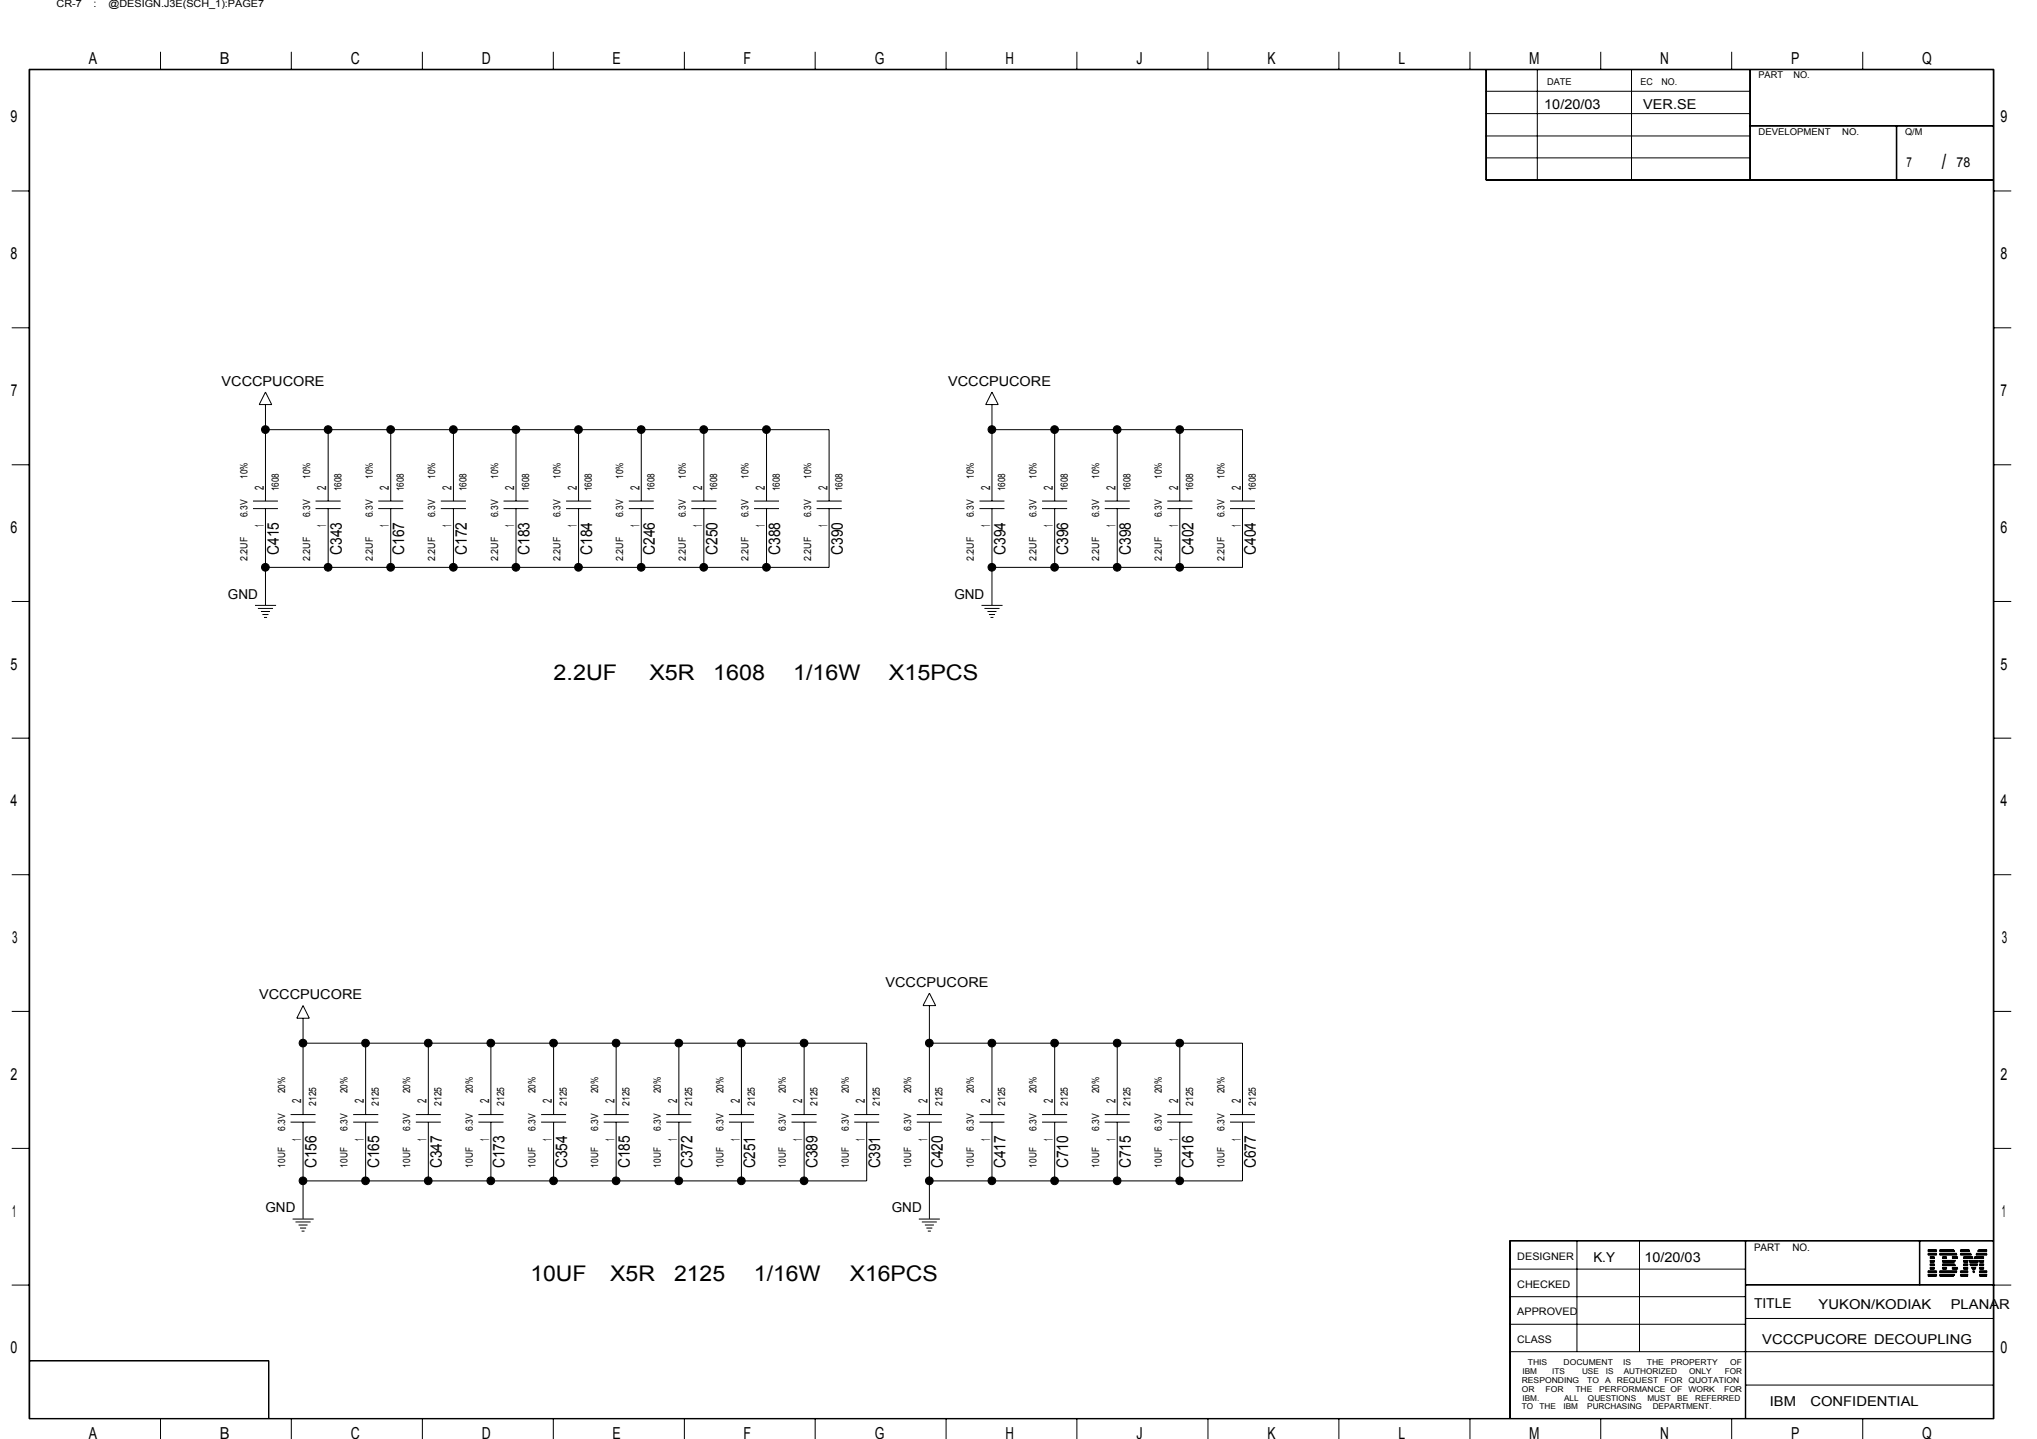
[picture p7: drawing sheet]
<svg xmlns="http://www.w3.org/2000/svg" width="297mm" height="210mm" viewBox="0 0 297 210" stroke-linecap="round" stroke-linejoin="round" font-family="sans-serif">
<g fill="none" stroke="#000" stroke-width=".15">
<path d="M4.2 10.1h286.6v196.9h-286.6zM4.3 10.2h286.4v196.7h-286.4zM23.4 7.6v2.5M42.5 7.6v2.5M61.6 7.6v2.5M80.7 7.6v2.5M99.8 7.6v2.5M118.9 7.6v2.5M138 7.6v2.5M157 7.6v2.5M176.1 7.6v2.5M195.2 7.6v2.5"/>
<path d="M214.4 7.6v2.5M216.7 10.1v16.2h74.1M216.7 19.8h38.5M216.7 16.6h38.5M216.7 13.3h38.5M216.7 10.1v16.2M224.2 10.1v16.2M233.4 7.6v2.5M237.9 10.1v16.2M252.5 7.6v2.5M255.2 10.1v16.2M255.2 18.4h35.6"/>
<path d="M255.2 18.3h35.6M271.6 7.6v2.5M276.5 18.4v7.9M276.6 18.4v7.9M1.7 27.9h2.5M216.7 26.2h74.1M216.7 23h38.5M290.8 27.9h2.5M1.7 47.8h2.5M38.7 57.2l.9 1.8h-1.8zM38.7 59v14.1M144.6 59v14.1"/>
<path d="M144.6 57.2l1 1.8h-1.9zM290.8 47.8h2.5M1.7 67.8h2.5M36.9 74.2h3.6M36.9 73.1h3.6M38.7 74.2v14M38.7 62.7h82.2v10.4M46 74.2h3.7M46 73.1h3.7M47.9 62.7v10.4M47.9 74.2v8.6M55.2 74.2h3.6"/>
<path d="M55.2 73.1h3.6M57 62.7v10.4M57 74.2v8.6M64.3 74.2h3.6M64.3 73.1h3.6M66.1 62.7v10.4M66.1 74.2v8.6M73.4 74.2h3.7M73.4 73.1h3.7M75.2 62.7v10.4M75.2 74.2v8.6M82.5 74.2h3.7"/>
<path d="M82.5 73.1h3.7M84.4 62.7v10.4M84.4 74.2v8.6M91.7 74.2h3.6M91.7 73.1h3.6M93.5 62.7v10.4M93.5 74.2v8.6M100.8 74.2h3.7M100.8 73.1h3.7M102.6 62.7v10.4M102.6 74.2v8.6M110 74.2h3.6"/>
<path d="M110 73.1h3.6M111.8 62.7v10.4M111.8 74.2v8.6M119.1 74.2h3.6M119.1 73.1h3.6M120.9 74.2v8.6h-82.2M142.8 74.2h3.7M142.8 73.1h3.7M144.6 74.2v14M144.6 62.7h36.6v10.4M152 74.2h3.6M152 73.1h3.6"/>
<path d="M153.8 62.7v10.4M153.8 74.2v8.6M161.1 74.2h3.6M161.1 73.1h3.6M162.9 62.7v10.4M162.9 74.2v8.6M170.2 74.2h3.7M170.2 73.1h3.7M172 62.7v10.4M172 74.2v8.6M179.4 74.2h3.6M179.4 73.1h3.6"/>
<path d="M181.2 74.2v8.6h-36.6M290.8 67.8h2.5M1.7 87.7h2.5M37.2 88.3h3.1M37.6 88.8h2.2M38.1 89.2h1.3M38.3 89.6h.9M38.5 90.1h.4M143.1 88.3h3.1M143.5 88.8h2.3M144 89.2h1.3M144.2 89.6h.9"/>
<path d="M144.4 90.1h.5M290.8 87.7h2.5M1.7 107.7h2.5M290.8 107.7h2.5M1.7 127.6h2.5M290.8 127.6h2.5M1.7 147.5h2.5M44.2 148.5v14.1M44.2 146.7l.9 1.8h-1.8zM44.2 152.2h82.2v10.4M53.3 152.2v10.4M62.5 152.2v10.4"/>
<path d="M71.6 152.2v10.4M80.7 152.2v10.4M89.8 152.2v10.4M99 152.2v10.4M108.1 152.2v10.4M117.3 152.2v10.4M135.5 146.7v15.9M135.5 144.9l.9 1.8h-1.8zM135.5 152.2h45.7v10.4M144.6 152.2v10.4M153.8 152.2v10.4M162.9 152.2v10.4"/>
<path d="M172 152.2v10.4M290.8 147.5h2.5M1.7 167.5h2.5M42.4 163.7h3.6M42.4 162.6h3.6M42.7 177.8h3M43.1 178.2h2.2M43.5 178.7h1.3M43.7 179.1h.9M44 179.6h.4M44.2 163.7v14M51.5 163.7h3.7"/>
<path d="M51.5 162.6h3.7M53.3 163.7v8.6M60.6 163.7h3.7M60.6 162.6h3.7M62.5 163.7v8.6M69.8 163.7h3.6M69.8 162.6h3.6M71.6 163.7v8.6M78.9 163.7h3.6M78.9 162.6h3.6M80.7 163.7v8.6M88 163.7h3.7"/>
<path d="M88 162.6h3.7M89.8 163.7v8.6M97.2 163.7h3.6M97.2 162.6h3.6M99 163.7v8.6M106.3 163.7h3.7M106.3 162.6h3.7M108.1 163.7v8.6M115.4 163.7h3.7M115.4 162.6h3.7M117.3 163.7v8.6M124.6 163.7h3.6"/>
<path d="M124.6 162.6h3.6M126.4 163.7v8.6h-82.2M133.7 163.7h3.6M133.7 162.6h3.6M134 177.8h3.1M134.4 178.2h2.2M134.9 178.7h1.3M135.1 179.1h.9M135.3 179.6h.4M135.5 163.7v14M142.8 163.7h3.7M142.8 162.6h3.7"/>
<path d="M144.6 163.7v8.6M152 163.7h3.6M152 162.6h3.6M153.8 163.7v8.6M161.1 163.7h3.6M161.1 162.6h3.6M162.9 163.7v8.6M170.2 163.7h3.7M170.2 162.6h3.7M172 163.7v8.6M179.4 163.7h3.6M179.4 162.6h3.6"/>
<path d="M181.2 163.7v8.6h-45.7M290.8 167.5h2.5M1.7 187.5h2.5M4.2 198.5h35v8.4M4.2 198.5h35M39.2 198.5v8.4M220.2 185.1h34.3M220.2 181h70.6M220.2 197.2h70.6M220.2 193.2h34.3M220.2 189.1h34.3M220.2 181v25.9"/>
<path d="M230 181v16.2M239.1 181v16.2M254.5 181v25.9M254.5 192.3h36.3M254.5 187.4h36.3M254.5 187.5h38.8M254.6 181v25.9M279.9 181v6.5M280 181v6.5M281.1 182.3l1.3 .1zM281.1 182.4l1.3 .1zM281.1 182.5l1.3 .1z"/>
<path d="M281.1 182.8l1.3 .1zM281.1 182.9l1.3 .1zM281.1 183l1.3 .1zM281.1 185.4h1.3zM281.1 185.5h1.3v.1h-1.3zM281.1 185.9h1.3v.1h-1.3zM281.1 186.1h1.3zM281.1 185.6h1.3M281.1 186h1.3M281.4 183.3l.7 .1zM281.4 183.5h.7zM281.4 183.6h.7z"/>
<path d="M281.4 183.9h.7zM281.4 184h.7zM281.4 184.1h.7zM281.4 184.4h.7zM281.4 184.5h.7zM281.4 184.6h.7zM281.4 184.9h.7zM281.4 185h.7zM281.4 185.1h.7zM282.8 182.3l2.1 .1zM282.8 186.1h2.1zM282.8 182.4l2.2 .1z"/>
<path d="M282.8 182.5l2.2 .1zM282.8 182.8l2.5 .1zM282.8 182.9l2.5 .1zM282.8 183l2.6 .1zM282.8 185.4h2.6zM282.8 185.6h2.5v-.1h-2.5v.1h2.5h-2.5M282.8 186h2.2v-.1h-2.2v.1h2.2h-2.2M283.2 184.1h1.8zM283.2 184.4h1.8zM283.2 183.9h2zM283.2 184.6h2zM283.2 183.3l.7 .1z"/>
<path d="M283.2 183.5h.7zM283.2 183.6h.7zM283.2 184h1.9zM283.2 184.5h1.9zM283.2 184.9h.7zM283.2 185h.7zM283.2 185.1h.7zM284.7 183.3l.8 .1zM284.7 183.5h.8zM284.7 185h.8zM284.7 185.1h.8zM284.7 183.6h.7z"/>
<path d="M284.7 184.9h.7zM285.9 185.4h1.1zM285.9 185.5h1.1v.1h-1.1zM285.9 185.9h1.1v.1h-1.1zM285.9 186.1h1.1zM285.9 182.3l1.3 .1zM285.9 182.4l1.3 .1zM285.9 182.5l1.3 .1zM285.9 182.8l1.5 .1zM285.9 182.9l1.5 .1zM285.9 183l1.6 .1zM285.9 185.6h1.1"/>
<path d="M285.9 186h1.1M286.3 183.9h.7zM286.3 184h.7zM286.3 184.1h.7zM286.3 184.4h.7zM286.3 184.5h.7zM286.3 184.6h.7zM286.3 184.9h.7zM286.3 185h.7zM286.3 185.1h.7zM286.3 183.6h1.4zM286.3 183.5h1.4z"/>
<path d="M286.3 183.3l1.4 .1zM287.1 183.9h1.4zM287.1 184h1.4zM287.2 184.1h1.3zM287.2 184.4h1.2zM287.3 184.5h1zM287.3 184.6h1zM287.5 184.9h.6zM287.5 185h.6zM287.6 185.1h.5zM287.7 185.4h.2zM287.7 185.5h.2v.1h-.2z"/>
<path d="M287.7 185.6h.2zM287.9 183.6h1.4zM287.9 183.3l1.4 .1zM287.9 183.5h1.4zM288.1 183l1.6 .1zM288.2 182.8l1.5 .1zM288.2 182.9l1.5 .1zM288.4 182.4l1.3 .1zM288.4 182.5l1.3 .1zM288.5 182.3l1.2 .1zM288.6 185.4h1.1zM288.6 185.5h1.1v.1h-1.1z"/>
<path d="M288.6 185.9h1.1v.1h-1.1zM288.6 186.1h1.1zM288.6 183.9h.7zM288.6 184h.7zM288.6 184.1h.7zM288.6 184.4h.7zM288.6 184.5h.7zM288.6 184.6h.7zM288.6 184.9h.7zM288.6 185h.7zM288.6 185.1h.7zM288.6 185.6h1.1"/>
<path d="M288.6 186h1.1M290.8 181h-70.6v25.9M23.4 206.9v3M42.5 206.9v3M61.6 206.9v3M80.7 206.9v3M99.8 206.9v3M118.9 206.9v3M138 206.9v3M157 206.9v3M176.1 206.9v3M195.2 206.9v3"/>
<path d="M214.4 206.9v3M233.4 206.9v3M252.5 206.9v3M254.5 202h36.3M271.6 206.9v3"/>
</g>
<g fill="#000" stroke="#000" stroke-width=".15">
<circle cx="38.7" cy="62.7" r=".57"/>
<circle cx="47.8" cy="62.7" r=".57"/>
<circle cx="57" cy="62.7" r=".57"/>
<circle cx="66.1" cy="62.7" r=".57"/>
<circle cx="75.2" cy="62.7" r=".57"/>
<circle cx="84.4" cy="62.7" r=".57"/>
<circle cx="93.5" cy="62.7" r=".57"/>
<circle cx="102.6" cy="62.7" r=".57"/>
<circle cx="111.8" cy="62.7" r=".57"/>
<circle cx="144.6" cy="62.7" r=".57"/>
<circle cx="153.8" cy="62.7" r=".57"/>
<circle cx="162.9" cy="62.7" r=".57"/>
<circle cx="172" cy="62.7" r=".57"/>
<circle cx="38.7" cy="82.7" r=".57"/>
<circle cx="47.8" cy="82.7" r=".57"/>
<circle cx="57" cy="82.7" r=".57"/>
<circle cx="66.1" cy="82.7" r=".57"/>
<circle cx="75.2" cy="82.7" r=".57"/>
<circle cx="84.4" cy="82.7" r=".57"/>
<circle cx="93.5" cy="82.7" r=".57"/>
<circle cx="102.6" cy="82.7" r=".57"/>
<circle cx="111.8" cy="82.7" r=".57"/>
<circle cx="144.6" cy="82.7" r=".57"/>
<circle cx="153.8" cy="82.7" r=".57"/>
<circle cx="162.9" cy="82.7" r=".57"/>
<circle cx="172" cy="82.7" r=".57"/>
<circle cx="44.2" cy="152.2" r=".57"/>
<circle cx="53.3" cy="152.2" r=".57"/>
<circle cx="62.4" cy="152.2" r=".57"/>
<circle cx="71.6" cy="152.2" r=".57"/>
<circle cx="80.7" cy="152.2" r=".57"/>
<circle cx="89.8" cy="152.2" r=".57"/>
<circle cx="99" cy="152.2" r=".57"/>
<circle cx="108.1" cy="152.2" r=".57"/>
<circle cx="117.2" cy="152.2" r=".57"/>
<circle cx="135.5" cy="152.2" r=".57"/>
<circle cx="144.6" cy="152.2" r=".57"/>
<circle cx="153.8" cy="152.2" r=".57"/>
<circle cx="162.9" cy="152.2" r=".57"/>
<circle cx="172" cy="152.2" r=".57"/>
<circle cx="44.2" cy="172.2" r=".57"/>
<circle cx="53.3" cy="172.2" r=".57"/>
<circle cx="62.4" cy="172.2" r=".57"/>
<circle cx="71.6" cy="172.2" r=".57"/>
<circle cx="80.7" cy="172.2" r=".57"/>
<circle cx="89.8" cy="172.2" r=".57"/>
<circle cx="99" cy="172.2" r=".57"/>
<circle cx="108.1" cy="172.2" r=".57"/>
<circle cx="117.2" cy="172.2" r=".57"/>
<circle cx="135.5" cy="172.2" r=".57"/>
<circle cx="144.6" cy="172.2" r=".57"/>
<circle cx="153.8" cy="172.2" r=".57"/>
<circle cx="162.9" cy="172.2" r=".57"/>
<circle cx="172" cy="172.2" r=".57"/>
</g>
<g font-size="3.1">
<text x="283.2" y="24.6">/</text>
<text x="80.7" y="99.2">2.2UF</text>
<text x="94.7" y="99.2">X5R</text>
<text x="104" y="99.2">1608</text>
<text x="115.6" y="99.2">1/16W</text>
<text x="129.6" y="99.2">X15PCS</text>
<text x="77.3" y="186.9">10UF</text>
<text x="89" y="186.9">X5R</text>
<text x="98.3" y="186.9">2125</text>
<text x="109.9" y="186.9">1/16W</text>
<text x="123.9" y="186.9">X16PCS</text>
</g>
<g font-size="2.4">
<text x="13" y="9.4">A</text>
<text x="32" y="9.4">B</text>
<text x="51.2" y="9.4">C</text>
<text x="70.2" y="9.4">D</text>
<text x="89.3" y="9.4">E</text>
<text x="108.4" y="9.4">F</text>
<text x="127.5" y="9.4">G</text>
<text x="146.6" y="9.4">H</text>
<text x="165.7" y="9.4">J</text>
<text x="184.8" y="9.4">K</text>
<text x="203.9" y="9.4">L</text>
<text x="223" y="9.4">M</text>
<text x="242.1" y="9.4">N</text>
<text x="261.2" y="9.4">P</text>
<text x="280.3" y="9.4">Q</text>
<text x="1.5" y="17.9">9</text>
<text x="291.7" y="17.9">9</text>
<text x="1.5" y="37.8">8</text>
<text x="291.7" y="37.8">8</text>
<text x="1.6" y="57.8">7</text>
<text x="291.7" y="57.8">7</text>
<text x="1.5" y="77.7">6</text>
<text x="291.7" y="77.7">6</text>
<text x="1.5" y="97.7">5</text>
<text x="291.7" y="97.7">5</text>
<text x="1.5" y="117.6">4</text>
<text x="291.7" y="117.6">4</text>
<text x="1.8" y="137.5">3</text>
<text x="291.9" y="137.5">3</text>
<text x="1.5" y="157.5">2</text>
<text x="291.7" y="157.5">2</text>
<text x="1.8" y="177.5">1</text>
<text x="291.9" y="177.5">1</text>
<text x="1.5" y="197.4">0</text>
<text x="291.7" y="197.4">0</text>
<text x="13" y="209.9">A</text>
<text x="32" y="209.9">B</text>
<text x="51.2" y="209.9">C</text>
<text x="70.2" y="209.9">D</text>
<text x="89.3" y="209.9">E</text>
<text x="108.4" y="209.9">F</text>
<text x="127.5" y="209.9">G</text>
<text x="146.6" y="209.9">H</text>
<text x="165.7" y="209.9">J</text>
<text x="184.8" y="209.9">K</text>
<text x="203.9" y="209.9">L</text>
<text x="223" y="209.9">M</text>
<text x="242.1" y="209.9">N</text>
<text x="261.2" y="209.9">P</text>
<text x="280.3" y="209.9">Q</text>
</g>
<g font-size="2.3">
<text x="40.7" y="80.9" transform="rotate(-90 40.7 80.9)">C415</text>
<text x="49.8" y="80.9" transform="rotate(-90 49.8 80.9)">C343</text>
<text x="58.9" y="80.9" transform="rotate(-90 58.9 80.9)">C167</text>
<text x="68.1" y="80.9" transform="rotate(-90 68.1 80.9)">C172</text>
<text x="77.2" y="80.9" transform="rotate(-90 77.2 80.9)">C183</text>
<text x="86.4" y="80.9" transform="rotate(-90 86.4 80.9)">C184</text>
<text x="95.5" y="80.9" transform="rotate(-90 95.5 80.9)">C246</text>
<text x="104.6" y="80.9" transform="rotate(-90 104.6 80.9)">C250</text>
<text x="113.7" y="80.9" transform="rotate(-90 113.7 80.9)">C388</text>
<text x="122.9" y="80.9" transform="rotate(-90 122.9 80.9)">C390</text>
<text x="146.6" y="80.9" transform="rotate(-90 146.6 80.9)">C394</text>
<text x="155.8" y="80.9" transform="rotate(-90 155.8 80.9)">C396</text>
<text x="164.9" y="80.9" transform="rotate(-90 164.9 80.9)">C398</text>
<text x="174" y="80.9" transform="rotate(-90 174 80.9)">C402</text>
<text x="183.2" y="80.9" transform="rotate(-90 183.2 80.9)">C404</text>
<text x="46.2" y="170.4" transform="rotate(-90 46.2 170.4)">C156</text>
<text x="55.3" y="170.4" transform="rotate(-90 55.3 170.4)">C165</text>
<text x="64.4" y="170.4" transform="rotate(-90 64.4 170.4)">C347</text>
<text x="73.6" y="170.4" transform="rotate(-90 73.6 170.4)">C173</text>
<text x="82.7" y="170.4" transform="rotate(-90 82.7 170.4)">C354</text>
<text x="91.8" y="170.4" transform="rotate(-90 91.8 170.4)">C185</text>
<text x="101" y="170.4" transform="rotate(-90 101 170.4)">C372</text>
<text x="110.1" y="170.4" transform="rotate(-90 110.1 170.4)">C251</text>
<text x="119.2" y="170.4" transform="rotate(-90 119.2 170.4)">C389</text>
<text x="128.4" y="170.4" transform="rotate(-90 128.4 170.4)">C391</text>
<text x="137.5" y="170.4" transform="rotate(-90 137.5 170.4)">C420</text>
<text x="146.6" y="170.4" transform="rotate(-90 146.6 170.4)">C417</text>
<text x="155.8" y="170.4" transform="rotate(-90 155.8 170.4)">C710</text>
<text x="164.9" y="170.4" transform="rotate(-90 164.9 170.4)">C715</text>
<text x="174" y="170.4" transform="rotate(-90 174 170.4)">C416</text>
<text x="183.2" y="170.4" transform="rotate(-90 183.2 170.4)">C677</text>
</g>
<g font-size="2">
<text x="225.2" y="15.9">10/20/03</text>
<text x="239.6" y="15.9">VER.SE</text>
<text x="278" y="24.3">7</text>
<text x="285.3" y="24.3">78</text>
<text x="32.3" y="56.3">VCCCPUCORE</text>
<text x="138.3" y="56.3">VCCCPUCORE</text>
<text x="33.2" y="87.3">GND</text>
<text x="139.2" y="87.3">GND</text>
<text x="129.1" y="143.9">VCCCPUCORE</text>
<text x="37.8" y="145.8">VCCCPUCORE</text>
<text x="38.7" y="176.8">GND</text>
<text x="130" y="176.8">GND</text>
<text x="232.3" y="184.1">K.Y</text>
<text x="239.8" y="184.1">10/20/03</text>
<text x="255.8" y="190.8">TITLE</text>
<text x="265.2" y="190.9">YUKON/KODIAK</text>
<text x="284.5" y="190.9">PLANAR</text>
<text x="257" y="196">VCCCPUCORE DECOUPLING</text>
<text x="258.1" y="205.1">IBM</text>
<text x="264" y="205.1">CONFIDENTIAL</text>
</g>
<g font-size="1.8">
<text x="38.5" y="71.4" transform="rotate(-90 38.5 71.4)">2</text>
<text x="47.6" y="71.4" transform="rotate(-90 47.6 71.4)">2</text>
<text x="56.7" y="71.4" transform="rotate(-90 56.7 71.4)">2</text>
<text x="65.8" y="71.4" transform="rotate(-90 65.8 71.4)">2</text>
<text x="75" y="71.4" transform="rotate(-90 75 71.4)">2</text>
<text x="84.1" y="71.4" transform="rotate(-90 84.1 71.4)">2</text>
<text x="93.3" y="71.4" transform="rotate(-90 93.3 71.4)">2</text>
<text x="102.4" y="71.4" transform="rotate(-90 102.4 71.4)">2</text>
<text x="111.5" y="71.4" transform="rotate(-90 111.5 71.4)">2</text>
<text x="120.6" y="71.4" transform="rotate(-90 120.6 71.4)">2</text>
<text x="144.4" y="71.4" transform="rotate(-90 144.4 71.4)">2</text>
<text x="153.5" y="71.4" transform="rotate(-90 153.5 71.4)">2</text>
<text x="162.7" y="71.4" transform="rotate(-90 162.7 71.4)">2</text>
<text x="171.8" y="71.4" transform="rotate(-90 171.8 71.4)">2</text>
<text x="180.9" y="71.4" transform="rotate(-90 180.9 71.4)">2</text>
<text x="38.5" y="76.9" transform="rotate(-90 38.5 76.9)">1</text>
<text x="47.6" y="76.9" transform="rotate(-90 47.6 76.9)">1</text>
<text x="56.7" y="76.9" transform="rotate(-90 56.7 76.9)">1</text>
<text x="65.8" y="76.9" transform="rotate(-90 65.8 76.9)">1</text>
<text x="75" y="76.9" transform="rotate(-90 75 76.9)">1</text>
<text x="84.1" y="76.9" transform="rotate(-90 84.1 76.9)">1</text>
<text x="93.3" y="76.9" transform="rotate(-90 93.3 76.9)">1</text>
<text x="102.4" y="76.9" transform="rotate(-90 102.4 76.9)">1</text>
<text x="111.5" y="76.9" transform="rotate(-90 111.5 76.9)">1</text>
<text x="120.6" y="76.9" transform="rotate(-90 120.6 76.9)">1</text>
<text x="144.4" y="76.9" transform="rotate(-90 144.4 76.9)">1</text>
<text x="153.5" y="76.9" transform="rotate(-90 153.5 76.9)">1</text>
<text x="162.7" y="76.9" transform="rotate(-90 162.7 76.9)">1</text>
<text x="171.8" y="76.9" transform="rotate(-90 171.8 76.9)">1</text>
<text x="180.9" y="76.9" transform="rotate(-90 180.9 76.9)">1</text>
<text x="43.9" y="160.9" transform="rotate(-90 43.9 160.9)">2</text>
<text x="53.1" y="160.9" transform="rotate(-90 53.1 160.9)">2</text>
<text x="62.2" y="160.9" transform="rotate(-90 62.2 160.9)">2</text>
<text x="71.3" y="160.9" transform="rotate(-90 71.3 160.9)">2</text>
<text x="80.5" y="160.9" transform="rotate(-90 80.5 160.9)">2</text>
<text x="89.6" y="160.9" transform="rotate(-90 89.6 160.9)">2</text>
<text x="98.7" y="160.9" transform="rotate(-90 98.7 160.9)">2</text>
<text x="107.9" y="160.9" transform="rotate(-90 107.9 160.9)">2</text>
<text x="117" y="160.9" transform="rotate(-90 117 160.9)">2</text>
<text x="126.1" y="160.9" transform="rotate(-90 126.1 160.9)">2</text>
<text x="135.3" y="160.9" transform="rotate(-90 135.3 160.9)">2</text>
<text x="144.4" y="160.9" transform="rotate(-90 144.4 160.9)">2</text>
<text x="153.5" y="160.9" transform="rotate(-90 153.5 160.9)">2</text>
<text x="162.7" y="160.9" transform="rotate(-90 162.7 160.9)">2</text>
<text x="171.8" y="160.9" transform="rotate(-90 171.8 160.9)">2</text>
<text x="180.9" y="160.9" transform="rotate(-90 180.9 160.9)">2</text>
<text x="43.9" y="166.4" transform="rotate(-90 43.9 166.4)">1</text>
<text x="53.1" y="166.4" transform="rotate(-90 53.1 166.4)">1</text>
<text x="62.2" y="166.4" transform="rotate(-90 62.2 166.4)">1</text>
<text x="71.3" y="166.4" transform="rotate(-90 71.3 166.4)">1</text>
<text x="80.5" y="166.4" transform="rotate(-90 80.5 166.4)">1</text>
<text x="89.6" y="166.4" transform="rotate(-90 89.6 166.4)">1</text>
<text x="98.7" y="166.4" transform="rotate(-90 98.7 166.4)">1</text>
<text x="107.9" y="166.4" transform="rotate(-90 107.9 166.4)">1</text>
<text x="117" y="166.4" transform="rotate(-90 117 166.4)">1</text>
<text x="126.1" y="166.4" transform="rotate(-90 126.1 166.4)">1</text>
<text x="135.3" y="166.4" transform="rotate(-90 135.3 166.4)">1</text>
<text x="144.4" y="166.4" transform="rotate(-90 144.4 166.4)">1</text>
<text x="153.5" y="166.4" transform="rotate(-90 153.5 166.4)">1</text>
<text x="162.7" y="166.4" transform="rotate(-90 162.7 166.4)">1</text>
<text x="171.8" y="166.4" transform="rotate(-90 171.8 166.4)">1</text>
<text x="180.9" y="166.4" transform="rotate(-90 180.9 166.4)">1</text>
</g>
<g font-size="1.5">
<text x="8.3" y="1">CR-7</text>
<text x="13.6" y="1">:</text>
<text x="15.8" y="1">@DESIGN.J3E(SCH_1):PAGE7</text>
<text x="36.1" y="69.9" transform="rotate(-90 36.1 69.9)">10%</text>
<text x="40.6" y="71.7" transform="rotate(-90 40.6 71.7)">1608</text>
<text x="45.2" y="69.9" transform="rotate(-90 45.2 69.9)">10%</text>
<text x="49.8" y="71.7" transform="rotate(-90 49.8 71.7)">1608</text>
<text x="54.4" y="69.9" transform="rotate(-90 54.4 69.9)">10%</text>
<text x="58.9" y="71.7" transform="rotate(-90 58.9 71.7)">1608</text>
<text x="63.5" y="69.9" transform="rotate(-90 63.5 69.9)">10%</text>
<text x="68" y="71.7" transform="rotate(-90 68 71.7)">1608</text>
<text x="72.6" y="69.9" transform="rotate(-90 72.6 69.9)">10%</text>
<text x="77.2" y="71.7" transform="rotate(-90 77.2 71.7)">1608</text>
<text x="81.7" y="69.9" transform="rotate(-90 81.7 69.9)">10%</text>
<text x="86.3" y="71.7" transform="rotate(-90 86.3 71.7)">1608</text>
<text x="90.9" y="69.9" transform="rotate(-90 90.9 69.9)">10%</text>
<text x="95.4" y="71.7" transform="rotate(-90 95.4 71.7)">1608</text>
<text x="100" y="69.9" transform="rotate(-90 100 69.9)">10%</text>
<text x="104.6" y="71.7" transform="rotate(-90 104.6 71.7)">1608</text>
<text x="109.1" y="69.9" transform="rotate(-90 109.1 69.9)">10%</text>
<text x="113.7" y="71.7" transform="rotate(-90 113.7 71.7)">1608</text>
<text x="118.3" y="69.9" transform="rotate(-90 118.3 69.9)">10%</text>
<text x="122.8" y="71.7" transform="rotate(-90 122.8 71.7)">1608</text>
<text x="142" y="69.9" transform="rotate(-90 142 69.9)">10%</text>
<text x="146.6" y="71.7" transform="rotate(-90 146.6 71.7)">1608</text>
<text x="151.1" y="69.9" transform="rotate(-90 151.1 69.9)">10%</text>
<text x="155.7" y="71.7" transform="rotate(-90 155.7 71.7)">1608</text>
<text x="160.3" y="69.9" transform="rotate(-90 160.3 69.9)">10%</text>
<text x="164.8" y="71.7" transform="rotate(-90 164.8 71.7)">1608</text>
<text x="169.4" y="69.9" transform="rotate(-90 169.4 69.9)">10%</text>
<text x="174" y="71.7" transform="rotate(-90 174 71.7)">1608</text>
<text x="178.5" y="69.9" transform="rotate(-90 178.5 69.9)">10%</text>
<text x="183.1" y="71.7" transform="rotate(-90 183.1 71.7)">1608</text>
<text x="36.1" y="75.5" transform="rotate(-90 36.1 75.5)">6.3V</text>
<text x="45.2" y="75.5" transform="rotate(-90 45.2 75.5)">6.3V</text>
<text x="54.4" y="75.5" transform="rotate(-90 54.4 75.5)">6.3V</text>
<text x="63.5" y="75.5" transform="rotate(-90 63.5 75.5)">6.3V</text>
<text x="72.6" y="75.5" transform="rotate(-90 72.6 75.5)">6.3V</text>
<text x="81.7" y="75.5" transform="rotate(-90 81.7 75.5)">6.3V</text>
<text x="90.9" y="75.5" transform="rotate(-90 90.9 75.5)">6.3V</text>
<text x="100" y="75.5" transform="rotate(-90 100 75.5)">6.3V</text>
<text x="109.1" y="75.5" transform="rotate(-90 109.1 75.5)">6.3V</text>
<text x="118.3" y="75.5" transform="rotate(-90 118.3 75.5)">6.3V</text>
<text x="142" y="75.5" transform="rotate(-90 142 75.5)">6.3V</text>
<text x="151.1" y="75.5" transform="rotate(-90 151.1 75.5)">6.3V</text>
<text x="160.3" y="75.5" transform="rotate(-90 160.3 75.5)">6.3V</text>
<text x="169.4" y="75.5" transform="rotate(-90 169.4 75.5)">6.3V</text>
<text x="178.5" y="75.5" transform="rotate(-90 178.5 75.5)">6.3V</text>
<text x="36.1" y="81.9" transform="rotate(-90 36.1 81.9)">2.2UF</text>
<text x="45.2" y="81.9" transform="rotate(-90 45.2 81.9)">2.2UF</text>
<text x="54.4" y="81.9" transform="rotate(-90 54.4 81.9)">2.2UF</text>
<text x="63.5" y="81.9" transform="rotate(-90 63.5 81.9)">2.2UF</text>
<text x="72.6" y="81.9" transform="rotate(-90 72.6 81.9)">2.2UF</text>
<text x="81.7" y="81.9" transform="rotate(-90 81.7 81.9)">2.2UF</text>
<text x="90.9" y="81.9" transform="rotate(-90 90.9 81.9)">2.2UF</text>
<text x="100" y="81.9" transform="rotate(-90 100 81.9)">2.2UF</text>
<text x="109.1" y="81.9" transform="rotate(-90 109.1 81.9)">2.2UF</text>
<text x="118.3" y="81.9" transform="rotate(-90 118.3 81.9)">2.2UF</text>
<text x="142" y="81.9" transform="rotate(-90 142 81.9)">2.2UF</text>
<text x="151.1" y="81.9" transform="rotate(-90 151.1 81.9)">2.2UF</text>
<text x="160.3" y="81.9" transform="rotate(-90 160.3 81.9)">2.2UF</text>
<text x="169.4" y="81.9" transform="rotate(-90 169.4 81.9)">2.2UF</text>
<text x="178.5" y="81.9" transform="rotate(-90 178.5 81.9)">2.2UF</text>
<text x="41.6" y="159.5" transform="rotate(-90 41.6 159.5)">20%</text>
<text x="46.1" y="161.3" transform="rotate(-90 46.1 161.3)">2125</text>
<text x="50.7" y="159.5" transform="rotate(-90 50.7 159.5)">20%</text>
<text x="55.3" y="161.3" transform="rotate(-90 55.3 161.3)">2125</text>
<text x="59.8" y="159.5" transform="rotate(-90 59.8 159.5)">20%</text>
<text x="64.4" y="161.3" transform="rotate(-90 64.4 161.3)">2125</text>
<text x="69" y="159.5" transform="rotate(-90 69 159.5)">20%</text>
<text x="73.5" y="161.3" transform="rotate(-90 73.5 161.3)">2125</text>
<text x="78.1" y="159.5" transform="rotate(-90 78.1 159.5)">20%</text>
<text x="82.7" y="161.3" transform="rotate(-90 82.7 161.3)">2125</text>
<text x="87.2" y="159.5" transform="rotate(-90 87.2 159.5)">20%</text>
<text x="91.8" y="161.3" transform="rotate(-90 91.8 161.3)">2125</text>
<text x="96.3" y="159.5" transform="rotate(-90 96.3 159.5)">20%</text>
<text x="100.9" y="161.3" transform="rotate(-90 100.9 161.3)">2125</text>
<text x="105.5" y="159.5" transform="rotate(-90 105.5 159.5)">20%</text>
<text x="110.1" y="161.3" transform="rotate(-90 110.1 161.3)">2125</text>
<text x="114.6" y="159.5" transform="rotate(-90 114.6 159.5)">20%</text>
<text x="119.2" y="161.3" transform="rotate(-90 119.2 161.3)">2125</text>
<text x="123.8" y="159.5" transform="rotate(-90 123.8 159.5)">20%</text>
<text x="128.3" y="161.3" transform="rotate(-90 128.3 161.3)">2125</text>
<text x="132.9" y="159.5" transform="rotate(-90 132.9 159.5)">20%</text>
<text x="137.5" y="161.3" transform="rotate(-90 137.5 161.3)">2125</text>
<text x="142" y="159.5" transform="rotate(-90 142 159.5)">20%</text>
<text x="146.6" y="161.3" transform="rotate(-90 146.6 161.3)">2125</text>
<text x="151.1" y="159.5" transform="rotate(-90 151.1 159.5)">20%</text>
<text x="155.7" y="161.3" transform="rotate(-90 155.7 161.3)">2125</text>
<text x="160.3" y="159.5" transform="rotate(-90 160.3 159.5)">20%</text>
<text x="164.8" y="161.3" transform="rotate(-90 164.8 161.3)">2125</text>
<text x="169.4" y="159.5" transform="rotate(-90 169.4 159.5)">20%</text>
<text x="174" y="161.3" transform="rotate(-90 174 161.3)">2125</text>
<text x="178.5" y="159.5" transform="rotate(-90 178.5 159.5)">20%</text>
<text x="183.1" y="161.3" transform="rotate(-90 183.1 161.3)">2125</text>
<text x="41.6" y="165" transform="rotate(-90 41.6 165)">6.3V</text>
<text x="50.7" y="165" transform="rotate(-90 50.7 165)">6.3V</text>
<text x="59.8" y="165" transform="rotate(-90 59.8 165)">6.3V</text>
<text x="69" y="165" transform="rotate(-90 69 165)">6.3V</text>
<text x="78.1" y="165" transform="rotate(-90 78.1 165)">6.3V</text>
<text x="87.2" y="165" transform="rotate(-90 87.2 165)">6.3V</text>
<text x="96.3" y="165" transform="rotate(-90 96.3 165)">6.3V</text>
<text x="105.5" y="165" transform="rotate(-90 105.5 165)">6.3V</text>
<text x="114.6" y="165" transform="rotate(-90 114.6 165)">6.3V</text>
<text x="123.8" y="165" transform="rotate(-90 123.8 165)">6.3V</text>
<text x="132.9" y="165" transform="rotate(-90 132.9 165)">6.3V</text>
<text x="142" y="165" transform="rotate(-90 142 165)">6.3V</text>
<text x="151.1" y="165" transform="rotate(-90 151.1 165)">6.3V</text>
<text x="160.3" y="165" transform="rotate(-90 160.3 165)">6.3V</text>
<text x="169.4" y="165" transform="rotate(-90 169.4 165)">6.3V</text>
<text x="178.5" y="165" transform="rotate(-90 178.5 165)">6.3V</text>
<text x="41.6" y="170.3" transform="rotate(-90 41.6 170.3)">10UF</text>
<text x="50.7" y="170.3" transform="rotate(-90 50.7 170.3)">10UF</text>
<text x="59.8" y="170.3" transform="rotate(-90 59.8 170.3)">10UF</text>
<text x="69" y="170.3" transform="rotate(-90 69 170.3)">10UF</text>
<text x="78.1" y="170.3" transform="rotate(-90 78.1 170.3)">10UF</text>
<text x="87.2" y="170.3" transform="rotate(-90 87.2 170.3)">10UF</text>
<text x="96.3" y="170.3" transform="rotate(-90 96.3 170.3)">10UF</text>
<text x="105.5" y="170.3" transform="rotate(-90 105.5 170.3)">10UF</text>
<text x="114.6" y="170.3" transform="rotate(-90 114.6 170.3)">10UF</text>
<text x="123.8" y="170.3" transform="rotate(-90 123.8 170.3)">10UF</text>
<text x="132.9" y="170.3" transform="rotate(-90 132.9 170.3)">10UF</text>
<text x="142" y="170.3" transform="rotate(-90 142 170.3)">10UF</text>
<text x="151.1" y="170.3" transform="rotate(-90 151.1 170.3)">10UF</text>
<text x="160.3" y="170.3" transform="rotate(-90 160.3 170.3)">10UF</text>
<text x="169.4" y="170.3" transform="rotate(-90 169.4 170.3)">10UF</text>
<text x="178.5" y="170.3" transform="rotate(-90 178.5 170.3)">10UF</text>
<text x="221.3" y="183.8">DESIGNER</text>
<text x="255.8" y="182.5">PART</text>
<text x="261.4" y="182.5">NO.</text>
<text x="221.3" y="191.9">APPROVED</text>
<text x="221.3" y="187.8">CHECKED</text>
<text x="221.3" y="195.9">CLASS</text>
</g>
<g font-size="1.4">
<text x="256.4" y="11.4">PART</text>
<text x="261.5" y="11.4">NO.</text>
<text x="225.6" y="12.4">DATE</text>
<text x="239.2" y="12.4">EC</text>
<text x="242.3" y="12.4">NO.</text>
<text x="256.4" y="19.7">DEVELOPMENT</text>
<text x="268.6" y="19.7">NO.</text>
<text x="277.8" y="19.7">Q/M</text>
</g>
<g font-size="1.2">
<text x="221.9" y="203">OR</text>
<text x="221.9" y="201.7">RESPONDING</text>
<text x="222" y="200.4">IBM</text>
<text x="222.8" y="199.1">THIS</text>
<text x="225.4" y="203">FOR</text>
<text x="226.4" y="200.4">ITS</text>
<text x="228" y="199.1">DOCUMENT</text>
<text x="229.7" y="203">THE</text>
<text x="230.7" y="200.4">USE</text>
<text x="231.5" y="201.7">TO</text>
<text x="233.2" y="203">PERFORMANCE OF</text>
<text x="234.1" y="201.7">A</text>
<text x="234.2" y="200.4">IS</text>
<text x="235.8" y="201.7">REQUEST</text>
<text x="236.7" y="199.1">IS</text>
<text x="236.8" y="200.4">AUTHORIZED</text>
<text x="240.2" y="199.1">THE</text>
<text x="242.7" y="201.7">FOR</text>
<text x="243.6" y="199.1">PROPERTY</text>
<text x="246.2" y="203">WORK</text>
<text x="246.2" y="201.7">QUOTATION</text>
<text x="246.3" y="200.4">ONLY</text>
<text x="251.4" y="203">FOR</text>
<text x="251.5" y="200.4">FOR</text>
<text x="252.3" y="199.1">OF</text>
<text x="221.9" y="205.6">TO</text>
<text x="222" y="204.3">IBM.</text>
<text x="224.5" y="205.6">THE</text>
<text x="228" y="205.6">IBM</text>
<text x="228.1" y="204.3">ALL</text>
<text x="231.5" y="205.6">PURCHASING</text>
<text x="231.6" y="204.3">QUESTIONS</text>
<text x="240.2" y="204.3">MUST</text>
<text x="241" y="205.6">DEPARTMENT.</text>
<text x="244.6" y="204.3">BE</text>
<text x="247.2" y="204.3">REFERRED</text>
</g>
</svg>
